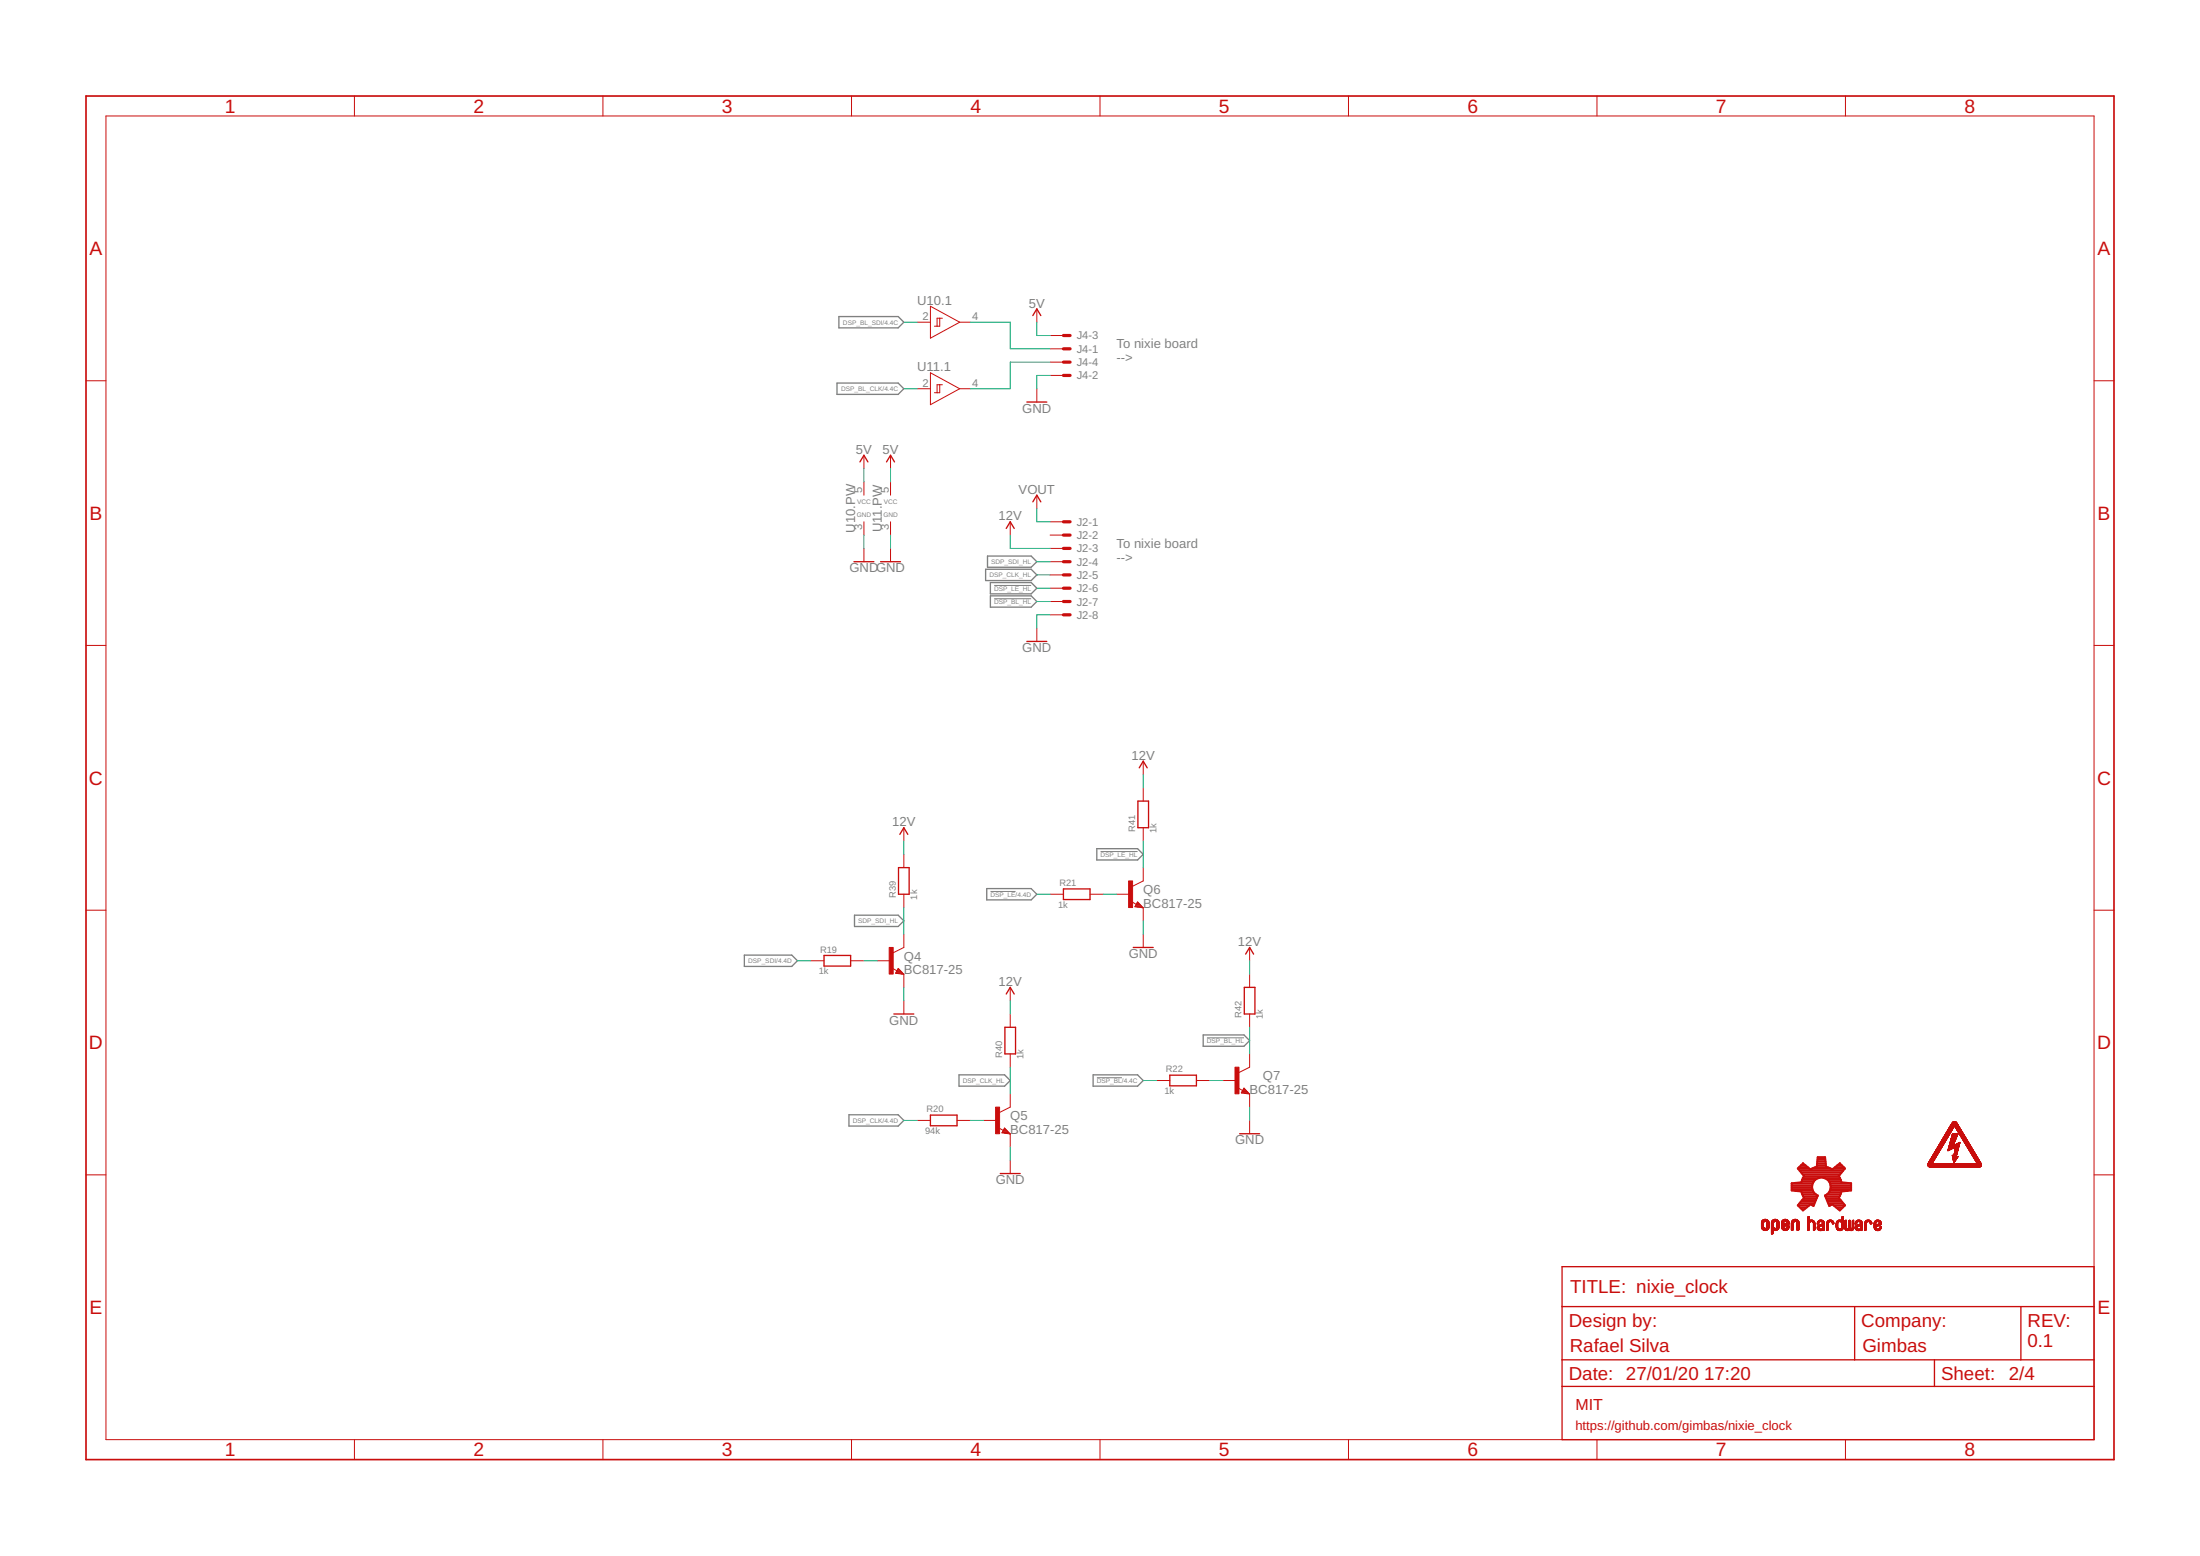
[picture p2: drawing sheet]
<svg xmlns="http://www.w3.org/2000/svg" width="420mm" height="297mm" viewBox="0 0 420 297" stroke-linecap="round" stroke-linejoin="round" font-family="sans-serif">
<g fill="none" stroke="#808080" stroke-width=".25">
<path d="M159.9 73.1h11.6l1.1 1.1-1.1 1.1h-11.6zM160.2 60.4h11.3l1.1 1.1-1.1 1.1h-11.3zM188.2 108.7h8.7l1.1 1-1.1 1.1h-8.7zM188.6 106.2h8.3l1.1 1-1.1 1.1h-8.3zM189.1 111.2h7.8l1.1 1.1-1.1 1.1h-7.8zM189.1 113.7h7.8l1.1 1.1-1.1 1.1h-7.8zM163.2 174.7h8.3l1.1 1.1-1.1 1.1h-8.3zM188.4 169.6h8.5l1.1 1.1-1.1 1.1h-8.5zM209.5 162h7.8l1 1.1-1 1.1h-7.8zM142.2 182.3h9l1.1 1.1-1.1 1.1h-9zM229.8 197.6h7.8l1.1 1-1.1 1.1h-7.8zM162.1 212.8h9.4l1.1 1.1-1.1 1.1h-9.4z"/>
<path d="M183.2 205.2h8.7l1 1.1-1 1h-8.7zM208.8 205.2h8.5l1 1.1-1 1h-8.5z"/>
</g>
<path d="M189.9 111.8h7M189.9 114.3h7M189.2 170.2h4.8M210.2 162.6h7.1M230.5 198.1h7.1M209.5 205.7h4.8" fill="none" stroke="#808080" stroke-width=".19"/>
<path d="M203.1 66.6h1.3M203.1 71.7h1.3M203.1 64.1h1.3M203.1 69.1h1.3M203.1 99.6h1.3M203.1 102.2h1.3M203.1 104.7h1.3M203.1 107.2h1.3M203.1 109.7h1.3M203.1 112.3h1.3M203.1 114.8h1.3M203.1 117.4h1.3" fill="none" stroke="#c90d0c" stroke-width=".61"/>
<g fill="none" stroke="#c90d0c" stroke-width=".19">
<path d="M67.7 18.3v3.8M115.1 18.3v3.8M162.6 18.3v3.8M210.1 18.3v3.8M257.5 18.3v3.8M305 18.3v3.8M352.4 18.3v3.8M20.2 22.1h379.7v252.7h-379.7zM177.7 58.5l5.6 3-5.6 3.1zM198 59v2.5M16.4 72.7h3.8M175.2 61.5h2.5"/>
<path d="M175.2 74.2h2.5M177.7 71.2l5.6 3-5.6 3.1zM179.5 60.7v1.6h-1M179.5 73.4v1.6h-1M180 60.7h-1v1.6M180 73.4h-1v1.6M183.3 61.5h2M183.3 74.2h2M198 74.2v2.6M200.6 66.6h2.5M200.6 71.7h2.5M200.6 64.1h2.5"/>
<path d="M200.6 69.1h2.5M399.9 72.7h3.8M165 86.9v2.6M165 92v2.5M165 99.6v2.6M170.1 86.9v2.6M170.1 92v2.5M170.1 99.6v2.6M192.9 99.6v2.6M198 94.5v2.6M200.6 99.6h2.5M165 104.7v2.5"/>
<path d="M170.1 104.7v2.5M198 119.9v2.5M200.6 102.2h2.5M200.6 104.7h2.5M200.6 107.2h2.5M200.6 109.7h2.5M200.6 112.3h2.5M200.6 114.8h2.5M200.6 117.4h2.5M16.4 123.2h3.8M399.9 123.2h3.8M172.6 158v2.5"/>
<path d="M218.3 145.3v2.5M218.3 150.4v2.5M218.3 158v2.5M16.4 173.8h3.8M172.6 163.1v2.5M172.6 170.7v2.5M172.6 178.3v2.6l-2 1M200.6 170.7h2.5M208.2 170.7h2.5M213.3 170.7h2.5M216.3 172.2l.7 .5h.7M216.8 173h1.3"/>
<path d="M216.9 172.9h1.1M216.9 172.8h.9M217.1 172.5h.5M217.1 173.1h1.1M217.1 172.4h.4M217.2 172.3h.2M217.3 172.2l1 1.1-1.6-.2zM218.1 173.3h.2M218.3 165.6v2.6l-2 1M218.3 173.2v2.6M218.3 178.3v2.6M399.9 173.8h3.8"/>
<path d="M154.8 183.4h2.6M162.5 183.4h2.5M167.5 183.4h2.6M170.6 184.9l.7 .4h.7M171.1 185.7h1.2M171.2 185.6h1M171.2 185.8h1.2M171.2 185.4h.9M171.4 185.2h.5M171.4 185.1h.3M171.5 185h.1M171.6 184.9l1 1.1-1.6-.2z"/>
<path d="M172.1 185.9h.5M172.6 185.9v2.6M172.6 191v2.6M192.9 188.5v2.5M192.9 193.6v2.5M238.7 180.9v2.5M238.7 185.9v2.6M238.7 193.6v2.5M175.2 213.9h2.5M182.8 213.9h2.5M187.9 213.9h2.5M190.9 215.4l.7 .4"/>
<path d="M191.4 216.2h1.3M191.5 216.1h1.1M191.5 216h.9M191.6 215.8h.7M191.7 215.7h.5M191.7 215.6h.4M191.8 215.5h.2M191.8 216.3h1M191.9 215.3l1 1.2-1.6-.2zM191.9 215.4h.1M192.8 216.5h.1M192.9 201.2v2.5"/>
<path d="M192.9 208.8v2.5l-2 1.1M192.9 216.4v2.6M220.9 206.3h2.5M228.5 206.3h2.5M233.6 206.3h2.5M236.6 207.8l.7 .4M237.1 208.6h1.3M237.2 208.5h1.1M237.2 208.4h1M237.3 208.2h.8M237.4 208.1h.6M237.4 208h.4"/>
<path d="M237.5 207.9h.2M237.6 207.8h.1M237.6 207.7l1 1.2-1.5-.3zM237.7 208.7h.8M238.7 201.2v2.5l-2.1 1M238.7 208.8v2.5M238.7 213.9v2.5M369.5 219.9h.8M369.5 219.9h.9M369.9 219.3h.8M370.2 218.8h.8M370.2 218.7h.8"/>
<path d="M370.3 219.9l-.8 .1M370.3 218.6h.8M370.4 219.8h-.8M370.4 219.7h-.8M370.5 219.7h-.8M370.5 219.6h-.8M370.5 218.2h.8M370.5 219.5h-.8M370.6 219.5h-.8M370.6 219.4h-.8M370.6 218v.1M370.7 219.3l-.9 .1"/>
<path d="M370.7 218h.8M370.7 219.2l-.8 .1M370.8 219.2h-.8M370.8 217.8h.8M370.8 219.1l-.8 .1M370.8 219.1h-.8M370.8 219l-.8 .1M370.9 219h-.8M370.9 218.9l-.8 .1M370.9 217.6h.8M370.9 218.9h-.8M370.9 218.8l-.8 .1"/>
<path d="M371 218.8h-.8M371.1 218.7h-.9M371.1 218.6h-.8M371.1 218.5h-.8M371.2 217.1h.8M371.2 218.5h-.8M371.2 218.4h-.8M371.3 218.3l-.9 .1M371.3 216.9h.8M371.3 218.3h-.8M371.4 218.1l-.8 .1M371.4 218.1h-.8"/>
<path d="M371.4 218l-.8 .1M371.5 218h-.9M371.5 216.7h.7M371.5 216.6h.8M371.5 217.9h-.8M371.5 217.8l-.8 .1M371.6 216.5l.8-.1-.8 .1M371.6 217.8h-.8M371.6 217.7h-.8M371.6 216.4h.8M371.6 216.3h.8M371.7 217.7h-.9"/>
<path d="M371.7 217.6h-.8M371.8 217.5l-.9 .1M371.8 216.1h.8M371.8 217.5h-.8M371.8 217.4h-.8M371.9 217.3h-.8M371.9 217.2l-.8 .1M371.9 217.2h-.8M372 219.7h.1M372 217.1h-.8M372 217l-.8 .1M372 217h-.8"/>
<path d="M372.1 215.6h.8M372.2 219.6h-.2M372.2 216.8h-.9M372.2 216.7l-.8 .1M372.2 215.4h.8M372.2 218.9h1.9M372.2 216.7h-.8M372.2 219.6h.1M372.2 218.8h1.9M372.3 219.6h.1M372.3 218.7h1.9M372.3 215.3h.8"/>
<path d="M372.3 219.6h-.3M372.3 218.6h.7M372.3 216.6h-.8M372.3 215.2h.8M372.3 218.4h.8M372.3 216.5h-.8M372.4 219.5h-.4M372.4 218.4h.7M372.4 218.3h.8M372.4 218.2h.8M372.4 215h.8M372.4 215v.1"/>
<path d="M372.4 218h.9M372.4 215h1.7M372.5 216.3h-.8M372.5 214.9h1.5M372.5 216.2l-.8 .1M372.5 216.2h-.8M372.6 214.8h1.4M372.6 217.6h.9M372.6 216.1l-.8 .1M372.6 219.4l-.6 .1M372.6 214.7h1.3M372.6 216l-.8 .1"/>
<path d="M372.6 217.3h1M372.6 216h-.8M372.7 219.4h-.6M372.7 217.3h.9M372.7 214.6h1.2M372.7 215.9l-.8 .1M372.7 214.6h1.1M372.7 217.1h1M372.7 215.9h-.8M372.7 214.5h1.1M372.7 215.8l-.8 .1M372.7 219.3l-.6 .1"/>
<path d="M372.8 215.8h-.9M372.8 215.8h-.8M372.8 214.4h1M372.8 215.7h-.8M372.8 216.7h1M372.8 214.4h.9M372.8 219.3h-.7M372.9 215.6l-.9 .1M372.9 219.3h.1M372.9 216.6h1M372.9 215.6h-.8M372.9 216.5h1"/>
<path d="M372.9 214.3h.8M372.9 215.5h-.8M372.9 216.4h1.1M373 215.5h-.9M373 219.2l-.9 .1M373 214.2h.6M373 216.4h.1M373 215.4h-.8M373 219.2h-.9M373 218.7h.1M373 215.3h-.8M373.1 218.6h-.8"/>
<path d="M373.1 214.1h.4M373.1 218.5h-.8M373.1 215.2h-.8M373.1 219.1l-.9 .1M373.1 215.1l-.8 .1M373.1 214.1h.3M373.2 218.3l-.8 .1M373.2 219.1h-1M373.2 218.6v.1M373.2 216.4h.1M373.2 215.1h-.8M373.2 219.1h.1"/>
<path d="M373.2 218.6h1M373.3 218.6h.1M373.3 219.9h.5M373.3 218.1h-.9M373.3 216.4h.1M373.3 219.8h.6M373.3 219.7h.6M373.3 215h.8M373.3 219.6h.6M373.3 218h-.8M373.3 219.5h.7M373.3 219l-1.1 .1"/>
<path d="M373.3 217.9h-.8M373.4 219.4h.6M373.4 218.5h.8M373.4 217.8l-.9 .1M373.4 215.1h.8M373.4 219.3h.6M373.4 219.2h.6M373.4 218.5h.1M373.4 217.8h-.9M373.4 215.1l.8 .1M373.4 219.1h.6M373.4 219.1h.7"/>
<path d="M373.4 216.4h.1M373.4 217.7h-.9M373.4 215.2h.8M373.4 217.7h-.8M373.5 215.3h.8M373.5 217.5l-.9 .1M373.5 215.4h.8M373.5 217.5h-.9M373.5 217.4h-.9M373.6 218.4h.6M373.6 217.4h-1M373.6 215.4h.8"/>
<path d="M373.6 215.5h.8M373.6 217.2h-.9M373.6 214.2l-.6 .1M373.7 215.6h.8M373.7 215.6h.7M373.7 217.1h-1M373.7 217l-1 .1M373.7 215.6l.8 .1M373.7 217h-1M373.7 215.7h.8M373.7 218.4h.5M373.7 218.4h.1"/>
<path d="M373.7 216.9l-1 .1M373.8 218.3v.1M373.8 216.9h-1.1M373.8 215.8h.8M373.8 216.9h-1M373.8 216.8h-1M373.8 215.8l.8 .1M373.8 216.7l-1 .1M373.8 216.7h-1M373.8 215.9h.8M373.9 219.8h-.6M373.9 215.9l.8 .1"/>
<path d="M373.9 216.6h-1.1M373.9 216h.8M373.9 218.3h.1M373.9 219.6h-.6M373.9 216.5h-1M374 216.1h.8M374 219.4l-.7 .1M374 219.4h-.6M374 216.2h.8M374.1 219h-1.9M374.1 218.2h.2M374.1 216.3h.8"/>
<path d="M374.1 218.9l-1.9 .1M374.1 218.9h-1.9M374.1 216.4h.8M374.2 216.4l.8 .1M374.2 218.6h-.9M374.2 216.5h.8M374.2 218.5h-.8M374.2 218.4h-.5M374.2 216.6h.9M374.3 218.3h-.5M374.3 216.6h.8M374.3 218.2h-.3"/>
<path d="M374.3 218.1l-.2 .1M374.3 218.1h-.1M374.3 216.7h.8M374.4 216.7h.8M374.4 216.8h.8M374.4 216.9h.8M374.5 216.9h.7M374.5 216.9h.8M374.5 217h.8M374.5 217l.8 .1M374.6 217.1h.7M374.6 217.1h.8"/>
<path d="M374.6 217.2h.8M374.6 217.2l.9 .1M374.7 217.3h.8M374.7 217.4h.8M374.8 217.4h.8M374.8 217.5h.8M374.8 217.5l.8 .1M374.9 217.6h.7M374.9 217.6h.8M374.9 217.7h.8M375 217.8h.8M375.1 217.9h.8"/>
<path d="M375.1 218h.8M375.2 218.1h.8M375.2 218.1l.8 .1M375.2 218.2h.8M375.3 218.2h.7M375.3 218.3h.8M375.3 218.3l.8 .1M375.3 218.4h.8M375.4 218.4h.8M375.4 218.5h.8M375.4 218.5h.1M375.5 218.6h.7"/>
<path d="M375.5 218.5h.7M375.5 218.6h.8M375.5 218.7h.8M375.6 218.7h.7M375.6 218.8h.8M375.6 218.8l.8 .1M375.7 218.9h.7M375.7 218.9h.8M375.7 219h.8M375.8 219l.8 .1M375.8 219.1h.8M375.8 219.2h.8"/>
<path d="M375.9 219.2l.8 .1M375.9 219.3h.8M375.9 219.3l.8 .1M376 219.4h.7M376 219.4l.8 .1M376 219.5h.8M376.1 219.6h.8M376.1 219.7h.8M376.2 219.7h.7M376.2 219.8h.8M376.2 219.9h.8M376.3 219.9h.7"/>
<path d="M376.3 219.9l.8 .1M16.4 224.3h3.8M192.9 221.5v2.5M336.4 234.3h.4M336.4 234.2l.4 .1M336.4 234.2h.4M336.4 234.1h.4M336.4 234h.4M336.4 233.9h.4M336.4 233.8h.4M336.4 233.7h.4M336.4 233.6h.4"/>
<path d="M336.4 233.5h.4M336.4 233.4h.4M336.4 234.4h.5M336.4 234.3l.5 .1M336.4 233.3h.4M336.4 233.3h.5M336.4 234.5h.6M336.5 233.2h1.3M336.5 234.5h1.3M336.5 234.6h1.3M336.5 233.1h1.3M336.5 234.6h1.2"/>
<path d="M336.5 233l1.2 .1M336.6 234.7h1.1M336.6 233h1.1M336.6 234.7h1M336.6 233h1M336.7 232.9h.9M336.7 234.8h.9M336.7 232.9h.8M336.7 234.8h.8M336.8 234.8h.6M336.8 233.4h-.4M336.9 232.8h.5"/>
<path d="M337 233.2l-.6 .1M337 232.8h.3M337 234.9h.2M337 233.2h-.6M337.2 233.2h.6M337.2 234.5h.6M337.3 233.2h.5M337.3 234.4h.5M337.4 234.4h.4M337.4 233.3h.4M337.4 233.4h.5M337.5 234.2h.4"/>
<path d="M337.5 234.1h.4M337.5 234h.4M337.5 233.9h.4M337.5 233.8h.4M337.5 233.7h.4M337.5 233.6h.4M337.5 233.5h.4M337.8 234.4h-.4M337.9 234.3h-.5M338.3 235.4h.4M338.3 235.3h.4M338.3 235.2h.4"/>
<path d="M338.3 235.1h.4M338.3 235h.4M338.3 234.9h.4M338.3 234.6h1.3M338.3 234.5h1.4M338.3 234.5h.6M338.3 234.4h.6M338.3 234.4h.5M338.3 234.3l.5 .1M338.3 234.3h.4M338.3 234.2h.4M338.3 234.1h.4"/>
<path d="M338.3 234h.4M338.3 233.9h.4M338.3 233.8h.4M338.3 233.7h.4M338.3 233.6h.4M338.3 233.5h.4M338.3 233.4h.4M338.3 235.6h.2M338.3 233.3h.5M338.4 233.2h1.3M338.4 233.1h1.3M338.5 233l1.1 .1"/>
<path d="M338.5 233h1.1M338.5 233h1M338.6 235.5h-.3M338.6 232.9h.9M338.6 232.9h.8M338.7 235.5h-.4M338.7 234.9h-.4M338.7 233.4h-.4M338.8 233.3h-.5M338.8 232.8h.5M338.9 233.2l-.6 .1M338.9 232.8h.3"/>
<path d="M338.9 234.9h.3M338.9 233.2h-.5M339.2 233.2h.5M339.2 234.4h.5M339.3 234.4h.4M339.3 233.3h.4M339.3 233.3h.5M339.3 234.8l-1 .1M339.3 234.3h.5M339.3 233.4h.5M339.4 234.2h.4M339.4 234.1h.4"/>
<path d="M339.4 234h.4M339.4 233.9h.4M339.4 233.8h.4M339.4 233.7h.4M339.4 233.6h.4M339.4 233.5h.4M339.4 233.4h.4M339.4 234.8h-1.1M339.5 234.8h-1.2M339.5 234.7h-1.2M339.6 234.7h-1.3M339.7 234.6h-1.4"/>
<path d="M339.7 234.5h-.5M339.8 234.3h-.5M340.2 234.4h.5M340.2 234.3l.5 .1M340.2 234.3h.4M340.2 234.2h.4M340.2 234h.7M340.2 233.8h1.2M340.2 233.7h1.5M340.2 233.7h.4M340.2 233.6h.4M340.2 233.5h.4"/>
<path d="M340.2 233.3h.5M340.3 234.4h.5M340.3 234.5h.5M340.3 234.5h1.3M340.3 233.2h1.3M340.3 233.1h1.3M340.4 234.6h1.1M340.4 233.1h1.2M340.4 234.7h1.1M340.4 233h1.1M340.4 234.7h1M340.5 233h1"/>
<path d="M340.5 232.9h.9M340.6 232.9h.8M340.6 234.8h.7M340.6 233.5h-.4M340.6 233.4h-.4M340.7 234.8h.5M340.7 233.4h-.5M340.7 234.2h-.5M340.7 232.8h.5M340.7 234.1h-.5M340.8 233.7h.9M340.8 233.2l-.5 .1"/>
<path d="M340.8 234.9h.3M340.8 232.8h.3M340.8 233.2h-.5M340.9 234.1h-.7M340.9 233.6h.8M341 233.6h.7M341.1 234.5h.5M341.1 233.2h.5M341.1 233.5h.6M341.1 234h-.9M341.1 233.2h.6M341.1 234.4h.5"/>
<path d="M341.1 233.9l-.9 .1M341.2 234.4h.5M341.2 233.3h.5M341.2 233.5h.5M341.2 234.3h.5M341.2 233.4h.5M341.3 234.2h.4M341.3 233.9h-1.1M341.3 234.1h.4M341.4 234.8h-.9M341.4 234.1h.3M341.5 234h.2"/>
<path d="M341.5 233.8h-1.3M341.6 234.6h-1.3M341.6 233.7l-1.4 .1M342.1 234.8h.3M342.1 234.7h.4M342.1 234.6h.4M342.1 234.5h.4M342.1 234.4h.4M342.1 234.3h.4M342.1 234.2h.4M342.1 234.1h.4M342.1 234h.4"/>
<path d="M342.1 233.9h.4M342.1 233.8h.4M342.1 233.7h.4M342.1 233.6h.4M342.1 233.5h.4M342.1 233.4h.4M342.1 234.8h.2M342.2 233.2h1.3M342.2 233.1h1.3M342.3 233h1.2M342.3 233h1.1M342.4 232.9h.9"/>
<path d="M342.5 232.9h.8M342.5 234.8h-.4M342.5 234.7h-.4M342.6 233.4h-.5M342.6 233.3h-.5M342.6 233.3h-.4M342.6 232.8h.5M342.7 233.2l-.5 .1M342.7 232.8h.3M342.8 233.2h-.6M343 233.2h.5M343 233.2l.6 .1"/>
<path d="M343.1 233.3h.5M343.2 234.8h.3M343.2 234.7h.4M343.2 234.6h.4M343.2 234.5h.4M343.2 234.4h.4M343.2 234.3h.4M343.2 234.2h.4M343.2 234.1h.4M343.2 234h.4M343.2 233.9h.4M343.2 233.8h.4"/>
<path d="M343.2 233.7h.4M343.2 233.6h.4M343.2 233.5h.4M343.2 233.4h.4M343.2 234.8h.2M343.6 234.8h-.4M345.2 234.9h.2M345.2 234.8h.3M345.2 234.7h.3M345.2 234.6h.3M345.2 234.5h.3M345.2 234.4h.3"/>
<path d="M345.2 234.3h.3M345.2 234.2h.3M345.2 234.1h.3M345.2 234h.3M345.2 233.9h.3M345.2 233.8h.3M345.2 233.7h.3M345.2 233.6h.3M345.2 233.5h.3M345.2 233.4h.4M345.2 233.3h.5M345.2 233.2h1.3"/>
<path d="M345.2 233.1h1.3M345.2 233.1h1.2M345.2 233l1.2 .1M345.2 233h1.1M345.2 232.9l.4 .1M345.2 232.9h.3M345.2 232.8h.3M345.2 232.7h.3M345.2 232.6h.3M345.2 232.5h.3M345.2 232.4h.3M345.2 232.3h.3"/>
<path d="M345.3 232.3h.2M345.4 232.2h.1M345.5 234.8l-.3 .1M345.5 234.7h-.3M345.6 233.4h-.4M345.7 233h.5M345.8 232.9h.3M345.8 233.2l-.6 .1M346 233.2l.5 .1M346.2 233.3h.4M346.2 233.4h.4M346.3 233.4h.3"/>
<path d="M346.3 233.5h.3M346.3 234.9h.1M346.3 234.8h.3M346.3 234.7h.3M346.3 234.6h.3M346.3 234.5h.3M346.3 234.4h.3M346.3 234.3h.3M346.3 234.2h.3M346.3 234.1h.3M346.3 234h.3M346.3 233.9h.3"/>
<path d="M346.3 233.8h.3M346.3 233.7h.3M346.3 233.6h.3M346.6 234.8l-.3 .1M346.6 234.8h-.3M346.6 234.7h-.3M347.1 234.5h.3M347.1 234.4h.3M347.1 234.4h.2M347.1 234.3h.3M347.1 233.7h.1M347.1 233.6h.2"/>
<path d="M347.1 233.5h.2M347.1 233.5h.3M347.1 234.6h.5M347.1 234.6h.4M347.1 233.4h.3M347.1 234.7h.8M347.2 234.7h.7M347.2 233.2h1.1M347.2 234.8h.8M347.3 234.8h.7M347.3 233.7h-.2M347.3 233.1h.9"/>
<path d="M347.3 233.6h-.2M347.4 234.3h-.3M347.4 233h.7M347.4 233.9h1M347.4 233.4h-.3M347.4 234.9h.5M347.5 234.2l-.4 .1M347.5 233h.5M347.5 233.9h.9M347.5 233.3h-.4M347.5 234.2h-.4M347.6 232.9h.3"/>
<path d="M347.6 233.8h.8M347.6 234.1h-.5M347.6 234.9h.1M347.6 233.2l-.4 .1M347.7 234.6h.2M347.7 233.8h.7M347.8 234.1h-.7M347.8 234l-.6 .1M347.8 233.7h.6M347.8 233.2h.5M347.9 233.7h.5M348 233.3h.4"/>
<path d="M348 234h-.8M348 233.6h.4M348.1 233.4h.3M348.1 234h.3M348.1 233.6h.3M348.1 233.5h.3M348.1 234.8h.3M348.1 234.7h.3M348.1 234.6h.3M348.1 234.5h.3M348.1 234.4h.3M348.1 234.3h.3"/>
<path d="M348.1 234.2h.3M348.1 234.1h.3M348.2 234.9h-.1M348.4 234.8l-.3 .1M348.4 234.8h-.3M348.4 233.9l-1.1 .1M348.9 234.9h.1M348.9 234.8h.2M348.9 234.8h.3M348.9 234.7h.3M348.9 234.6h.3M348.9 234.5h.3"/>
<path d="M348.9 234.4h.3M348.9 234.3h.3M348.9 234.2h.3M348.9 234.1h.3M348.9 234h.3M348.9 233.9h.3M348.9 233.8h.3M348.9 233.7h.3M348.9 233.6h.3M348.9 233.5h.3M349 233.2h1.1M349.1 233.1h1"/>
<path d="M349.1 234.8l-.2 .1M349.1 233.1h.9M349.2 233h.7M349.2 233.5h-.3M349.2 233.4h-.3M349.3 233h.6M349.3 233.3h-.4M349.4 232.9h.3M349.5 233.2l-.5 .1M349.7 233.2h.4M349.8 233.3h.4M349.9 233.4h.3"/>
<path d="M349.9 233.5h.3M349.9 233.6h.3M350 233.7h.1M350.1 233.2h-1.1M350.2 233.6h-.3M350.7 234.2h.3M350.7 234.1h.3M350.7 234h.3M350.7 233.9h.3M350.7 233.8h.3M350.7 233.7h.3M350.7 233.6h.3"/>
<path d="M350.7 234.3l.3 .1M350.7 234.3h.3M350.7 233.5h.3M350.7 234.5h.4M350.7 234.4h.3M350.7 233.4h.3M350.7 233.3h.4M350.8 234.6h.4M350.8 234.6h.5M350.8 234.7h1.1M350.8 233.1h1.2M350.9 233.1h1.1"/>
<path d="M350.9 234.8h.9M351 234.8h.8M351 234.8h.7M351 233h1M351 233.4h-.3M351.1 233h.5M351.1 234.9h.5M351.1 233.3h-.3M351.2 232.9h.4M351.3 233.2l-.5 .1M351.3 234.9h.1M351.5 233.2h.5"/>
<path d="M351.6 234.6h.4M351.6 233.3h.4M351.7 234.5h.3M351.7 233.4h.3M351.7 234.4h.3M351.7 233h.3M351.7 234.3h.3M351.7 234.2h.3M351.7 234.1h.3M351.7 234h.3M351.7 233.9h.3M351.7 233.8h.3"/>
<path d="M351.7 233.7h.3M351.7 233.6h.3M351.7 233.5h.3M351.7 232.9h.3M351.7 232.8h.3M351.7 232.7h.3M351.7 232.6h.3M351.7 232.5h.3M351.7 232.4h.3M351.7 232.3h.3M351.8 232.3h.2M351.9 232.2h.1"/>
<path d="M352 234.6h-.6M352 234.5h-.4M352 233.2h-1.2M352.3 234.4h.3M352.3 234.3h.3M352.3 234.2h.3M352.3 234.1h.3M352.3 234h.3M352.3 233.9h.3M352.3 233.8h.3M352.3 233.7h.3M352.3 233.6h.3"/>
<path d="M352.3 233.5h.3M352.3 233.4h.3M352.3 233.3h.3M352.3 233.2h.3M352.3 233.1h.3M352.3 234.6h.4M352.3 234.5h.4M352.3 234.5h.3M352.4 234.6h1.6M352.4 233h.2M352.4 234.7h1.5M352.5 234.8h1.4"/>
<path d="M352.5 233h.1M352.5 234.8h1.3M352.9 234.9h.1M352.9 234.6h.5M353 234.5h.4M353 234.5h.3M353 234.4h.3M353 234.3h.3M353 234.2h.3M353 234.1h.3M353 234h.3M353 233.9h.3"/>
<path d="M353 233.8h.3M353 234.9h-.4M353 233.7h.3M353 233.6h.3M353 233.5h.3M353 233.4h.3M353 233.3h.3M353 233.2h.3M353 233.1h.3M353 233h.3M353.1 233h.2M353.2 233h.1"/>
<path d="M353.6 234.6h.4M353.7 234.5h.3M353.7 234.4h.3M353.7 234.9h-.4M353.8 234.3h.2M353.8 234.2h.2M353.8 234.1h.2M353.8 234h.2M353.8 233.9h.2M353.8 233.8h.2M353.8 233.7h.2M353.8 233.6h.2"/>
<path d="M353.8 233.5h.2M353.8 233.4h.2M353.8 233.3h.2M353.8 233.2h.2M353.8 233.1h.2M353.8 233h.2M353.9 233h.1M353.9 234.8h-1.5M354 234.7h-1.6M354.3 234.5h.3M354.3 234.4h.3M354.3 234.3h.3"/>
<path d="M354.3 234.5h.4M354.3 234.2h.4M354.3 233.7h.1M354.3 233.5h.3M354.3 234.6h.4M354.4 234.6h.7M354.4 234.1h.5M354.4 234.7h.8M354.4 233.3h.4M354.4 234h.7M354.5 233.2h1.1M354.5 233.2h1"/>
<path d="M354.5 234.8h.7M354.5 233.7h-.2M354.5 233.1h1M354.5 233.1h.9M354.6 234.8h.6M354.6 233.6h-.3M354.6 233.9h1.1M354.6 233h.8M354.6 234.3h-.3M354.6 233.4h-.3M354.7 234.9h.5M354.7 233.4h-.3"/>
<path d="M354.7 233.9h1M354.7 233.3h-.3M354.7 233h.6M354.8 234.2h-.5M354.8 232.9h.4M354.8 233.8h.9M354.9 233.2l-.5 .1M355 233.8h.7M355 234.1h-.6M355.1 233.2l.5 .1M355.1 233.7h.6M355.2 233.7h.5"/>
<path d="M355.2 233.3h.4M355.3 234h-.8M355.3 233.3h.3M355.3 233.6h.4M355.3 233.4h.3M355.3 233.4h.4M355.4 234h.3M355.4 233.6h.3M355.4 233.5h.3M355.4 234.9h.1M355.4 234.7h.3M355.4 234.6h.3"/>
<path d="M355.4 234.5h.3M355.4 234.4h.3M355.4 234.3h.3M355.4 234.2h.3M355.4 234.1h.3M355.6 234.8l-.2 .1M355.6 234.8h-.2M355.7 234.8h-.3M355.7 233.9l-1.2 .1M356.1 234.8h.3M356.1 234.7h.3M356.1 234.6h.3"/>
<path d="M356.1 234.5h.3M356.1 234.4h.3M356.1 234.3h.3M356.1 234.2h.3M356.1 234.1h.3M356.1 234h.3M356.1 233.9h.3M356.1 233.8h.3M356.1 233.7h.3M356.1 233.6h.3M356.2 233.3h.4M356.2 234.9h-.1"/>
<path d="M356.2 233.2h1.2M356.3 233.2h1M356.3 233.1h1M356.4 234.8l-.3 .1M356.4 233.5h-.3M356.4 233h.8M356.4 233.4h-.3M356.5 233.4h-.3M356.5 233h.6M356.5 233.3h-.3M356.6 232.9h.4M356.7 233.2l-.5 .1"/>
<path d="M356.9 233.2h.5M357 233.3h.4M357.1 233.3h.3M357.1 233.4h.4M357.2 233.5h.3M357.2 233.7h.1M357.5 233.6h-.3M357.9 234.4h.4M357.9 234.3l.3 .1M357.9 234.3h.3M357.9 233.8h1.2M357.9 233.8h.3"/>
<path d="M357.9 233.7h.3M357.9 233.6h.3M357.9 233.5h.3M357.9 234.5h.4M358 234.5h.4M358 234.6h.4M358 233.3h.4M358 234.6h.6M358.1 234.7h1.1M358.1 233.2h1.1M358.1 233.1h1M358.2 234.8h.9"/>
<path d="M358.2 233.1h.9M358.2 234.8h.8M358.2 233h.8M358.2 233.5h-.3M358.3 234.2l-.4 .1M358.3 233.4h-.4M358.3 233.3h-.3M358.3 233h.6M358.4 234.9h.5M358.4 234.2h-.5M358.4 232.9h.4M358.5 234.1h-.6"/>
<path d="M358.5 233.2l-.5 .1M358.6 234.9h.1M358.6 234.1h-.7M358.7 234.6h.5M358.7 234l-.8 .1M358.7 233.2l.5 .1M358.7 233.7h.6M358.8 234h-.9M358.8 233.6h.5M358.8 233.3h.4M358.9 233.9l-1 .1M358.9 233.3h.4"/>
<path d="M358.9 234.5h.4M358.9 233.4h.4M359 234.4h.3M359 233.6h.3M359 233.4h.3M359 233.5h.3M359 234.3h.3M359 234.2h.3M359 233.9h-1.1M359.1 234.7h-1M359.2 234.1h.1M359.2 233.2h-1.2"/>
<path d="M359.2 234.6h-.4M359.2 234.5h-.3M359.2 233.8h-.8M359.3 234.4h-.4M359.3 233.7l-.8 .1M359.3 233.7h-.7M368.2 222.4h10.2M368.2 222.3h10.2M368.2 222.2h10.2M368.2 222.5h10.2M368.2 222.1l10.2 .1M368.2 222.1h.8"/>
<path d="M368.2 222.6h10.2M368.3 222.6h10M368.3 222.7h10M368.3 222h.8M368.4 222.7h9.8M368.4 222.8h9.8M368.4 221.7h.8M368.5 221.6h.8M368.6 221.4h.8M368.7 221.3h.8M368.7 221.2h.8M368.9 221h.8"/>
<path d="M369 222.1h-.8M369.1 222h-.8M369.1 221.9h-.8M369.1 221.9h-.7M369.2 221.8h-.8M369.3 221.7h-.8M369.3 221.6l-.8 .1M369.3 221.5l-.7 .1M369.4 221.5h-.8M369.4 221.4h-.8M369.5 221.3l-.8 .1M369.5 221.2h-.7"/>
<path d="M369.6 221.1l-.8 .1M369.6 221.1h-.8M369.6 221l-.7 .1M369.7 221h-.8M369.7 220.9h-.8M369.8 220.9h-.8M369.8 220.8h-.8M369.8 220.7h-.8M369.9 220.7h-.8M369.9 220.6l-.8 .1M369.9 220.6h-.8M370 220.5h-.9"/>
<path d="M370 220.5h-.8M370 220.4l-.8 .1M370 220.4h-.8M370.1 220.3l-.8 .1M370.1 220.3h-.8M370.1 220.2l-.8 .1M370.1 220.2h-.8M370.2 220.1l-.8 .1M370.2 220.1h-.8M370.2 220l-.8 .1M370.2 220h-.7M371.1 222.1h.1"/>
<path d="M371.3 222.1h.1M371.4 222.1h.1M371.6 222.1h.1M371.8 222.1h.1M371.9 222.1h.1M372 222.1h.1M372.2 222.1h.1M372.3 222.1h.1M372.4 222.8h.1M372.5 222.1h.1M372.9 220.6h.1M372.9 220.5v.1"/>
<path d="M372.9 220.7h.2M372.9 220.7h.1M372.9 222.8h.1M372.9 220.8h.7M372.9 220.9h1M372.9 221h.9M373 222.8h.1M373 221.2h.7M373 221.1h.7M373 221.5h.5M373 221.4h.5M373.1 221.6h.3"/>
<path d="M373.1 221.7h.2M373.1 221.9h.1M373.1 222h.1M373.1 220.7h.6M373.2 220.6h.5M373.2 220.5h.5M373.2 220.4h.5M373.2 222.1h.1M373.2 221.9h-.1M373.2 220.3h.5M373.2 220.2h.5M373.2 220.2h.6"/>
<path d="M373.3 220.1h.5M373.3 220h.5M373.3 222.1h.1M373.3 221.8h-.2M373.4 221.7h-.3M373.4 221.6h-.3M373.5 221.5h-.5M373.6 221.4h-.6M373.6 221.3l-.6 .1M373.6 221.3h-.6M373.6 220.7h-.5M373.7 221.2l-.7 .1"/>
<path d="M373.7 220.6h-.5M373.7 220.5h-.5M373.8 221.1h-.8M373.8 220.8h.1M373.8 221l-.8 .1M373.8 220.1l-.6 .1M373.8 221h-.9M373.9 220.7v.1M374 220.8h-.2M376.3 220h.8M376.4 220h.7M376.4 220.1h.7"/>
<path d="M376.4 220.1l.8 .1M376.4 220.2h.8M376.5 220.2l.8 .1M376.5 220.3h.8M376.5 220.3l.8 .1M376.6 220.4h.7M376.6 220.4l.8 .1M376.6 220.5h.8M376.7 220.6h.7M376.7 220.6h.8M376.7 220.7h.8M376.8 220.8h.8"/>
<path d="M376.9 220.9h.7M376.9 220.9h.8M376.9 221h.8M377 221l.7 .1M377 221.1h.8M377.1 221.2h.7M377.1 221.2l.7 .1M377.1 221.3h.8M377.1 221.3l.8 .1M377.2 221.4h.7M377.2 221.4h.8M377.2 221.5h.8"/>
<path d="M377.3 221.5l.7 .1M377.3 221.6h.7M377.3 221.6l.8 .1M377.3 221.7h.8M377.4 221.7h.7M377.4 221.8h.8M377.5 221.9h.7M377.5 222h.8M377.6 222.1h.7M377.6 222.1h.8M378 222.8h.1M378.1 222.8h.1"/>
<path d="M399.9 224.3h3.8M67.7 274.8v3.8M115.1 274.8v3.8M162.6 274.8v3.8M210.1 274.8v3.8M257.5 274.8v3.8M305 274.8v3.8M352.4 274.8v3.8"/>
</g>
<g fill="none" stroke="#c90d0c" stroke-width=".25">
<path d="M196.1 76.8h3.8M197.3 60.2l.7-1.2 .8 1.2M164.2 88.2l.8-1.3 .8 1.3M169.3 88.2l.8-1.3 .7 1.3M197.3 95.8l.7-1.3 .8 1.3M163.1 107.2h3.8M168.2 107.2h3.8M192.2 100.9l.7-1.3 .8 1.3M196.1 122.4h3.8M171.9 159.3l.7-1.3 .8 1.3M217.3 152.9h2.1v5.1h-2.1zM217.6 146.6l.7-1.3 .8 1.3"/>
<path d="M171.6 165.6h2v5.1h-2zM203.1 169.7h5.1v2h-5.1zM157.4 182.4h5.1v2h-5.1zM170.7 193.6h3.8M191.9 196.1h2.1v5.1h-2.1zM192.2 189.8l.7-1.3 .8 1.3M216.4 180.9h3.8M237.6 188.5h2.1v5.1h-2.1zM237.9 182.1l.8-1.2 .7 1.2M177.7 212.9h5.1v2h-5.1zM223.4 205.3h5.1v2h-5.1zM236.7 216.4h3.9"/>
<path d="M191 224h3.8M298.3 249.4h101.6M298.3 241.8h101.6v33h-101.6zM298.3 259.6h101.6M354.2 249.4v10.2M369.4 259.6v5.1M386 249.4v10.2M298.3 264.7h101.6"/>
</g>
<g fill="#c90d0c" stroke="#c90d0c" stroke-width=".19">
<path d="M169.8 180.9h.8v5h-.8z"/>
<path d="M190.1 211.3h.8v5.1h-.8z"/>
<path d="M215.5 168.2h.8v5h-.8z"/>
<path d="M235.9 203.7h.7v5.1h-.7z"/>
</g>
<path d="M16.4 18.3h387.3v260.3h-387.3z" fill="none" stroke="#c90d0c" stroke-width=".32"/>
<g fill="none" stroke="#c90d0c" stroke-width=".38">
<path d="M342.2 227h3.9M342.2 226.6h3.9M342.2 226.3h3.9M342.2 225.9h4M342.8 227.3h3.4M343.4 230.1h2.1M343.4 223.1h2.3M343.6 229.8h2.9M343.6 222.8h1.6M343.7 223.5h8.3M343.7 230.5h1.4M343.9 229.4h2.8"/>
<path d="M344 222.4h.8M344 223.8h7.7M344.1 225.6h2.3M344.1 230.8h.5M344.1 227.7h2.4M344.2 229.1h2.6M344.2 225.2h2.5M344.2 228h2.6M344.3 224.2h7.1M344.3 224.9h3M344.3 222.1h.1M344.4 228.4h2.7"/>
<path d="M344.5 228.7h2.5M344.5 224.5h6.7M345.9 223.1h3.9M346.2 230.1h.2M346.8 222.8h2.1M347 222.4h1.7M347 222.1h1.7M347.1 221.7h1.5M347.1 221.4h1.5M347.1 221.1h1.5M348.4 224.9h3M348.6 228.4h2.7"/>
<path d="M348.7 228.7h2.5M348.9 228h2.6M348.9 229.1h2.6M349 229.4h2.8M349 225.2h2.6M349.2 229.8h2.9M349.2 227.7h2.4M349.3 230.1h.2M349.3 225.6h2.3M349.5 227.3h3.4M349.5 225.9h4M349.6 227h3.9"/>
<path d="M349.6 226.3a1.78 1.78 0 0 0-2.5-1.4 1.78 1.78 0 0 0-.6 2.8M349.6 226.3v.6l-.4 .8M349.6 226.3h3.9M349.6 226.6h3.9M350.1 223.1h2.2M350.2 230.1h2.1M350.5 222.8h1.6M350.6 230.5h1.4M350.9 222.4h.8M351.1 230.8h.5M351.3 222.1h.1M351.4 224.9l.3 .8 1.8 .2v1.4l-1.8 .2-.5 1.2 1.2 1.4-1 1-1.5-1.2-.5 .3-.9-2 .7-.5"/>
<path d="M351.4 224.9l-.2-.4 1.2-1.4-1-1-1.5 1.1-1.2-.4-.1-1.9h-1.4l-.2 1.9-1.2 .4-1.5-1.1-1 1 1.2 1.4-.5 1.2-1.8 .2v1.4l1.8 .2 .5 1.2-1.2 1.4 1 1 1.5-1.2 .6 .3 .8-2-.7-.5"/>
</g>
<g fill="none" stroke="#0dab76" stroke-width=".19">
<path d="M172.6 74.2h2.6M172.6 61.5h2.6M185.3 61.5h7.6v5.1h7.7M198 61.5v2.6h2.6M200.6 71.7h-2.6v2.5M200.6 69.1h-7.7v5.1h-7.6M165 89.5v2.5M170.1 89.5v2.5M198 97.1v2.5h2.6M165 102.2v2.5M170.1 102.2v2.5M192.9 102.2v2.5h7.7"/>
<path d="M198 107.2h2.6M198 109.7h2.6M198 112.3h2.6M198 114.8h2.6M200.6 117.4h-2.6v2.5M218.3 147.8v2.6M172.6 160.5v2.6M172.6 173.2v5.1M198 170.7h2.6M210.7 170.7h2.6M218.3 160.5v5.1M218.3 175.8v2.5"/>
<path d="M152.3 183.4h2.5M165 183.4h2.5M172.6 188.5v2.5M192.9 191v2.6M238.7 183.4v2.5M238.7 196.1v5.1M172.6 213.9h2.6M185.3 213.9h2.6M192.9 203.7v5.1M192.9 219v2.5M218.3 206.3h2.6M231 206.3h2.6"/>
<path d="M238.7 211.3v2.6"/>
</g>
<g font-size="3.7" fill="#c90d0c">
<text x="42.9" y="21.5">1</text>
<text x="90.4" y="21.5">2</text>
<text x="137.9" y="21.5">3</text>
<text x="185.3" y="21.5">4</text>
<text x="232.8" y="21.5">5</text>
<text x="280.3" y="21.5">6</text>
<text x="327.7" y="21.5">7</text>
<text x="375.2" y="21.5">8</text>
<text x="17.1" y="48.7">A</text>
<text x="400.6" y="48.7">A</text>
<text x="17.1" y="99.2">B</text>
<text x="400.6" y="99.2">B</text>
<text x="17" y="149.8">C</text>
<text x="400.5" y="149.8">C</text>
<text x="17" y="200.3">D</text>
<text x="400.5" y="200.3">D</text>
<text x="17.1" y="250.9">E</text>
<text x="400.6" y="250.9">E</text>
<text x="42.9" y="278">1</text>
<text x="90.4" y="278">2</text>
<text x="137.9" y="278">3</text>
<text x="185.3" y="278">4</text>
<text x="232.8" y="278">5</text>
<text x="280.3" y="278">6</text>
<text x="327.7" y="278">7</text>
<text x="375.2" y="278">8</text>
</g>
<g font-size="3.6" fill="#c90d0c">
<text x="299.9" y="246.9">TITLE: nixie_clock</text>
<text x="299.6" y="253.2">Design by:</text>
<text x="355.5" y="253.2">Company:</text>
<text x="387.2" y="257.2">0.1</text>
<text x="387.2" y="253.2">REV:</text>
<text x="299.6" y="263.4">Date: 27/01/20</text>
<text x="299.8" y="258.1">Rafael Silva</text>
<text x="325.4" y="263.4">17:20</text>
<text x="355.7" y="258.1">Gimbas</text>
<text x="370.7" y="263.4">Sheet:</text>
<text x="383.7" y="263.4">2/4</text>
</g>
<text font-size="3" fill="#c90d0c" x="300.9" y="269.2">MIT</text>
<g font-size="2.5" fill="#808080">
<text x="175.2" y="58.2">U10.1</text>
<text x="196.5" y="58.7">5V</text>
<text x="175.2" y="70.9">U11.1</text>
<text x="213.3" y="66.5">To nixie board</text>
<text x="213.3" y="69.1">--&gt;</text>
<text x="195.2" y="78.8">GND</text>
<text x="163.5" y="86.6">5V</text>
<text x="168.6" y="86.6">5V</text>
<text x="194.5" y="94.3">VOUT</text>
<text x="163.3" y="101.7" transform="rotate(-90 163.3 101.7)">U10.PW</text>
<text x="168.4" y="101.6" transform="rotate(-90 168.4 101.6)">U11.PW</text>
<text x="190.7" y="99.3">12V</text>
<text x="213.3" y="104.6">To nixie board</text>
<text x="213.3" y="107.2">--&gt;</text>
<text x="162.2" y="109.3">GNDGND</text>
<text x="195.2" y="124.5">GND</text>
<text x="216.1" y="145.1">12V</text>
<text x="170.4" y="157.8">12V</text>
<text x="218.3" y="173.2">BC817-25</text>
<text x="218.3" y="170.7">Q6</text>
<text x="172.6" y="185.9">BC817-25</text>
<text x="172.6" y="183.4">Q4</text>
<text x="215.6" y="182.9">GND</text>
<text x="236.4" y="180.6">12V</text>
<text x="190.7" y="188.2">12V</text>
<text x="169.8" y="195.6">GND</text>
<text x="238.6" y="208.8">BC817-25</text>
<text x="241.2" y="206.3">Q7</text>
<text x="192.9" y="213.9">Q5</text>
<text x="192.9" y="216.4">BC817-25</text>
<text x="235.9" y="218.5">GND</text>
<text x="190.2" y="226.1">GND</text>
</g>
<text font-size="2.5" fill="#c90d0c" x="300.9" y="273.1">https://github.com/gimbas/nixie_clock</text>
<g font-size="2.1" fill="#808080">
<text x="176.2" y="61.2">2</text>
<text x="185.7" y="61.2">4</text>
<text x="205.6" y="64.8">J4-3</text>
<text x="205.6" y="67.3">J4-1</text>
<text x="205.6" y="69.9">J4-4</text>
<text x="176.2" y="73.9">2</text>
<text x="185.7" y="73.9">4</text>
<text x="205.6" y="72.4">J4-2</text>
<text x="164.6" y="94.2" transform="rotate(-90 164.6 94.2)">5</text>
<text x="169.7" y="94.2" transform="rotate(-90 169.7 94.2)">5</text>
<text x="164.6" y="101.1" transform="rotate(-90 164.6 101.1)">3</text>
<text x="169.7" y="101.1" transform="rotate(-90 169.7 101.1)">3</text>
<text x="205.6" y="100.4">J2-1</text>
<text x="205.6" y="102.9">J2-2</text>
<text x="205.6" y="105.4">J2-3</text>
<text x="205.6" y="108">J2-4</text>
<text x="205.6" y="110.5">J2-5</text>
<text x="205.6" y="113.1">J2-6</text>
<text x="205.6" y="115.6">J2-7</text>
<text x="205.6" y="118.1">J2-8</text>
</g>
<g font-size="1.8" fill="#808080">
<text x="216.8" y="158.8" transform="rotate(-90 216.8 158.8)">R41</text>
<text x="220.9" y="159" transform="rotate(-90 220.9 159)">1k</text>
<text x="171.1" y="171.5" transform="rotate(-90 171.1 171.5)">R39</text>
<text x="175.2" y="171.7" transform="rotate(-90 175.2 171.7)">1k</text>
<text x="202.1" y="173.2">1k</text>
<text x="202.3" y="169.2">R21</text>
<text x="156.4" y="185.9">1k</text>
<text x="156.6" y="181.9">R19</text>
<text x="237.1" y="194.3" transform="rotate(-90 237.1 194.3)">R42</text>
<text x="241.2" y="194.6" transform="rotate(-90 241.2 194.6)">1k</text>
<text x="191.4" y="201.9" transform="rotate(-90 191.4 201.9)">R40</text>
<text x="195.5" y="202.2" transform="rotate(-90 195.5 202.2)">1k</text>
<text x="222.4" y="208.8">1k</text>
<text x="222.6" y="204.7">R22</text>
<text x="176.9" y="212.4">R20</text>
<text x="176.7" y="216.4">94k</text>
</g>
<g font-size="1.2" fill="#808080">
<text x="161" y="62">DSP_BL_SDI/4.4C</text>
<text x="160.6" y="74.7">DSP_BL_CLK/4.4C</text>
<text x="163.6" y="98.8">GND</text>
<text x="163.7" y="96.2">VCC</text>
<text x="168.7" y="98.8">GND</text>
<text x="168.8" y="96.2">VCC</text>
<text x="189.3" y="107.7">SDP_SDI_HL</text>
<text x="189" y="110.2">DSP_CLK_HL</text>
<text x="189.9" y="112.7">DSP_LE_HL</text>
<text x="189.9" y="115.3">DSP_BL_HL</text>
<text x="210.2" y="163.5">DSP_LE_HL</text>
<text x="189.2" y="171.2">DSP_LE/4.4D</text>
<text x="163.9" y="176.2">SDP_SDI_HL</text>
<text x="142.9" y="183.8">DSP_SDI/4.4D</text>
<text x="230.5" y="199.1">DSP_BL_HL</text>
<text x="183.9" y="206.7">DSP_CLK_HL</text>
<text x="209.5" y="206.7">DSP_BL/4.4C</text>
<text x="162.9" y="214.3">DSP_CLK/4.4D</text>
</g>
</svg>
